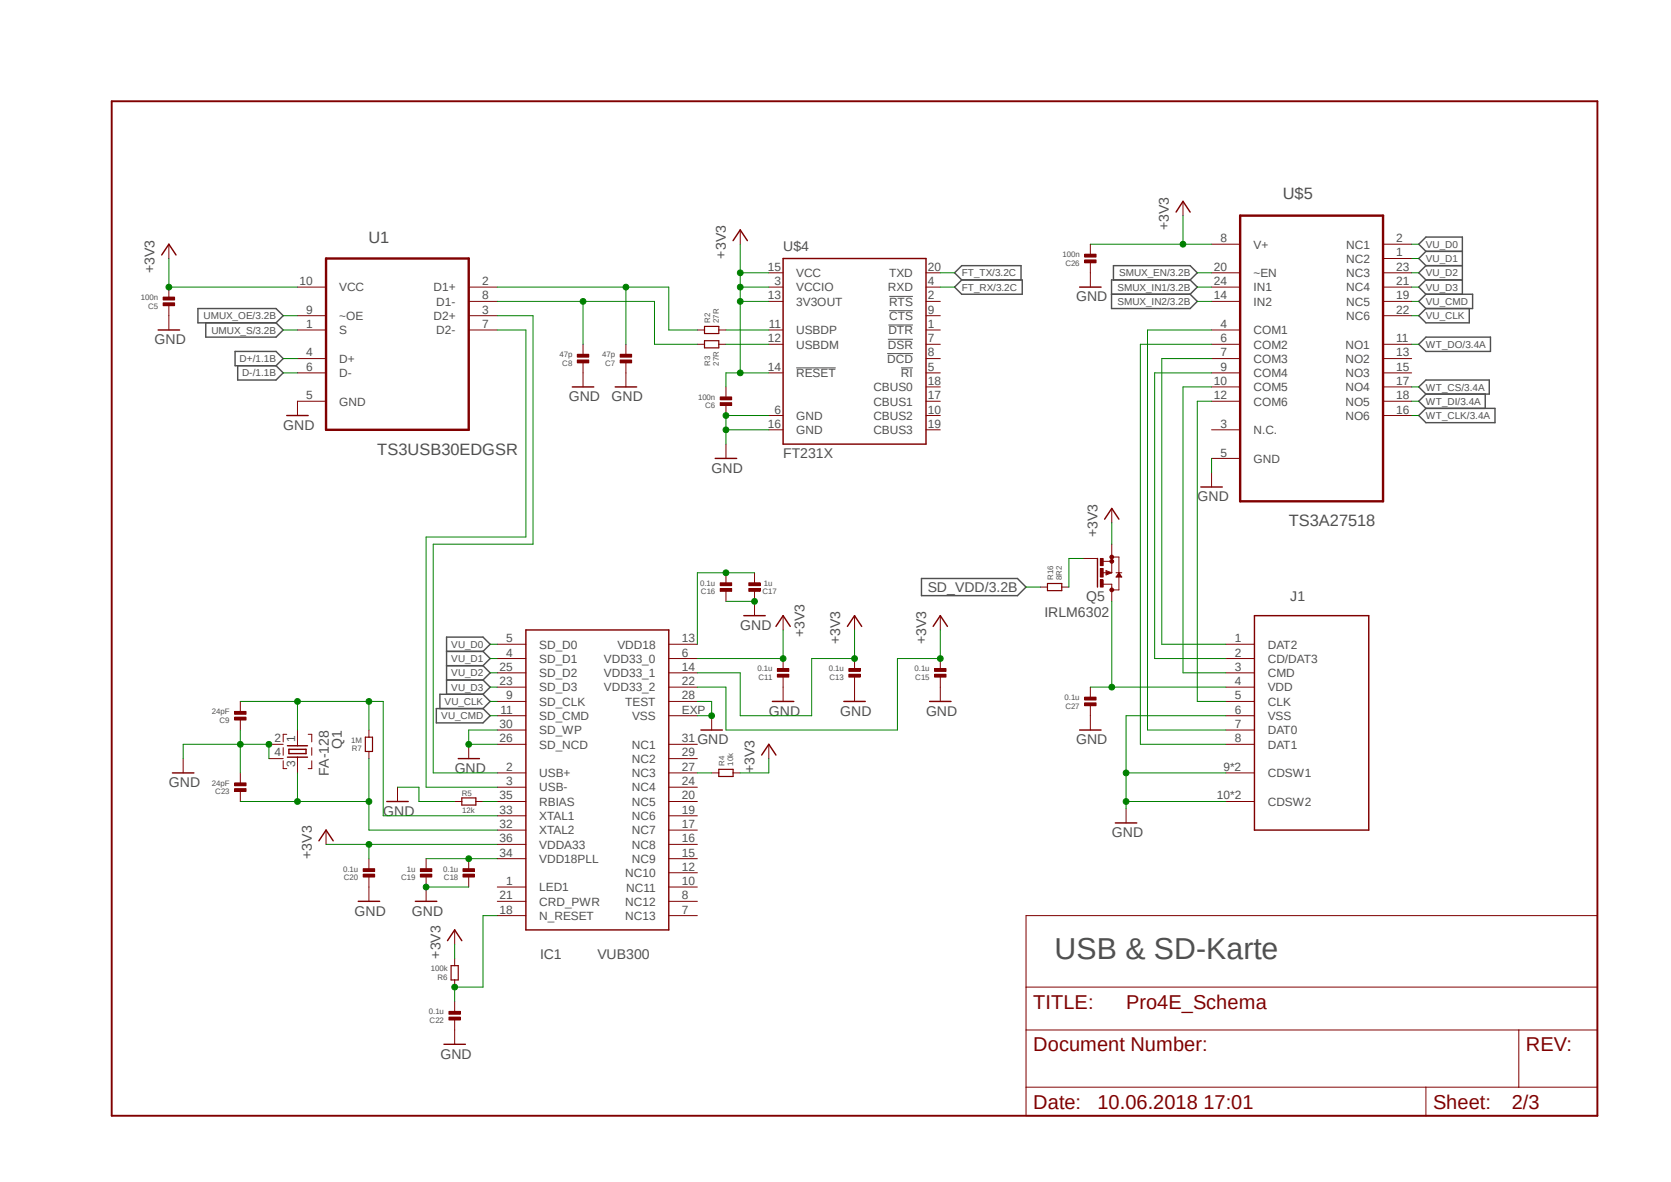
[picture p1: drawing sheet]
<svg xmlns="http://www.w3.org/2000/svg" width="297mm" height="210mm" viewBox="0 0 297 210" stroke-linecap="round" stroke-linejoin="round" font-family="sans-serif">
<path d="M19.3 17.7l265 181.1M284.3 17.7l-265 181.1" fill="none" stroke="#fff" stroke-width=".18"/>
<path d="M157.9 57.7h4.4M158 55.2h4.3M158.1 52.7h4.2M141.5 65.4h7M157.7 62.8h4.6M157.8 60.3h4.5M160.1 65.4h2.2" fill="none" stroke="#505050" stroke-width=".18"/>
<g fill="none" stroke="#505050" stroke-width=".25">
<path d="M35.2 54.8h13.9l1.2 1.3-1.2 1.3h-13.9zM36.6 57.4v2.5h12.5l1.2-1.3-1.2-1.2M170.9 49.7l-1.2-1.2 1.2-1.3h10.6v2.5M170.9 49.7h10.8v2.6h-10.8l-1.2-1.3zM197.6 52.3h13.9M197.9 49.7v-2.5h13.6l1.3 1.3-1.3 1.2M211.5 49.7h-13.9v5.1h13.9l1.3-1.2-1.3-1.3M211.5 49.7l1.3 1.3-1.3 1.3M253.4 59.9h11.5v2.5h-11.5l-1.2-1.2zM253.4 44.7l-1.2-1.3 1.2-1.3h6.5v10.2M253.4 44.7h6.5M253.4 44.7l-1.2 1.2 1.2 1.3"/>
<path d="M253.4 47.2h6.5M253.4 47.2l-1.2 1.3 1.2 1.2M253.4 49.7h6.5M253.4 49.7l-1.2 1.3 1.2 1.3M253.4 52.3h8.3v2.5h-8.3M253.4 54.8l-1.2 1.3 1.2 1.3h7.8v-2.6M253.4 52.3l-1.2 1.3 1.2 1.2M41.8 62.4h7.3l1.2 1.3-1.2 1.3h-7.3zM42.2 65v2.5h6.9l1.2-1.2-1.2-1.3M252.2 68.7l1.2-1.2h11.3v2.5h-11.3zM253.4 70l-1.2 1.3 1.2 1.3M253.4 72.6h12.3v2.5h-12.3l-1.2-1.3z"/>
<path d="M264 70v2.6M79.4 115.7h6.5M79.4 118.3h6.5M85.9 115.7l1.2-1.2-1.2-1.3h-6.5v10.2M85.9 115.7l1.2 1.3-1.2 1.3M85.9 118.3l1.2 1.2-1.2 1.3M163.8 102.8h17l1.6 1.5-1.6 1.5h-17zM77.6 125.9h8.3l1.2 1.3-1.2 1.2h-8.3zM79.4 120.8h6.5M85.9 120.8l1.2 1.3-1.2 1.3M85.9 123.4h-7.7v2.5M85.9 123.4l1.2 1.2-1.2 1.3"/>
</g>
<path d="M19.9 18h264v180.2h-264z" fill="none" stroke="#800000" stroke-width=".34"/>
<g fill="none" stroke="#800000" stroke-width=".18">
<path d="M30 43.4v2.5M30 51v1.9M30 54.2v1.9M52.9 51h5.1M52.9 56.1h5.1M52.9 58.6h5.1M83.3 51h5.1M83.3 56.1h5.1M83.3 58.6h5.1M83.3 53.6h5.1M52.9 63.7h5.1M52.9 66.3h5.1"/>
<path d="M58 71.3h-5.1v2.5M182.4 162.7h101.5v35.5h-101.5zM182.4 175.4h101.5M182.4 183h101.5M182.4 193.2h101.5M253.4 193.2v5M270 183v10.2"/>
</g>
<path d="M58 45.9h25.3v30.5h-25.3z" fill="none" stroke="#800000" stroke-width=".42"/>
<path d="M28.7 45.3l1.3-1.9 1.3 1.9M51 73.8h3.8" fill="none" stroke="#800000" stroke-width=".25"/>
<path d="M29 53.8h2v.5h-2z" fill-rule="evenodd" fill="#800000"/>
<path d="M29 53.8h2v.5h-2z" fill="none" stroke="#800000" stroke-width=".18"/>
<path d="M29 52.8h2v.5h-2z" fill-rule="evenodd" fill="#800000"/>
<g fill="none" stroke="#800000" stroke-width=".18">
<path d="M29 52.8h2v.5h-2zM30 56.1v2.5M124 58.6h1.2M127.8 58.6h1.2M131.6 40.9v2.5M136.7 48.5h2.5M136.7 53.6h2.5M136.7 51h2.5M136.7 58.6h2.5M164.6 48.5h2.5M164.6 53.6h2.5M164.6 51h2.5"/>
<path d="M164.6 56.1h2.5M164.6 58.6h2.5M124 61.2h1.2M127.8 61.2h1.2M129 68.7v2M129 71.9v1.9M129 78.9v2.5M136.7 76.4h2.5M136.7 73.8h2.5M136.7 61.2h2.5M136.7 66.3h2.5M164.6 76.4h2.5"/>
<path d="M164.6 73.8h2.5M164.6 61.2h2.5M164.6 66.3h2.5M164.6 71.3h2.5M164.6 68.7h2.5M164.6 63.7h2.5"/>
</g>
<path d="M28.1 58.6h3.8M130.3 42.8l1.3-1.9 1.2 1.9M139.2 45.9h25.4v33h-25.4zM127.1 81.4h3.8" fill="none" stroke="#800000" stroke-width=".25"/>
<path d="M125.2 58h2.6v1.3h-2.6zM125.2 60.5h2.6v1.3h-2.6z" fill="none" stroke="#800000" stroke-width=".21"/>
<path d="M128 71.5h2v.6h-2z" fill-rule="evenodd" fill="#800000"/>
<path d="M128 71.5h2v.6h-2z" fill="none" stroke="#800000" stroke-width=".18"/>
<path d="M128 70.5h2v.5h-2z" fill-rule="evenodd" fill="#800000"/>
<path d="M111.3 61.2v1.9M111.3 64.3v2M128 70.5h2v.5h-2z" fill="none" stroke="#800000" stroke-width=".18"/>
<path d="M110.2 64h2.1v.5h-2.1z" fill-rule="evenodd" fill="#800000"/>
<path d="M110.2 64h2.1v.5h-2.1z" fill="none" stroke="#800000" stroke-width=".18"/>
<path d="M110.2 62.9h2.1v.6h-2.1z" fill-rule="evenodd" fill="#800000"/>
<path d="M103.6 61.2v1.9M103.6 64.3v2M110.2 62.9h2.1v.6h-2.1z" fill="none" stroke="#800000" stroke-width=".18"/>
<path d="M102.6 64h2v.5h-2z" fill-rule="evenodd" fill="#800000"/>
<path d="M102.6 64h2v.5h-2z" fill="none" stroke="#800000" stroke-width=".18"/>
<path d="M102.6 62.9h2v.6h-2z" fill-rule="evenodd" fill="#800000"/>
<g fill="none" stroke="#800000" stroke-width=".18">
<path d="M102.6 62.9h2v.6h-2zM103.6 66.3v2.4M111.3 66.3v2.4M88.4 114.5h5.1M88.4 117h5.1M88.4 119.5h5.1M118.9 114.5h5.1M118.9 117h5.1M118.9 119.5h5.1M139.2 117v1.9M88.4 122.1h5.1M88.4 124.6h5.1"/>
<path d="M88.4 127.2h5.1M88.4 129.7h5.1M88.4 132.2h5.1M88.4 137.3h5.1M88.4 139.9h5.1M118.9 122.1h5.1M118.9 124.6h5.1M118.9 127.2h5.1M118.9 132.2h5.1M118.9 137.3h5.1M118.9 139.9h5.1M118.9 134.8h5.1"/>
<path d="M126.5 127.2v2.5M139.2 120.2v1.9M88.4 142.4h5.1M88.4 144.9h5.1M88.4 147.5h5.1M88.4 150h5.1M88.4 152.6h5.1M88.4 157.6h5.1M118.9 142.4h5.1M118.9 144.9h5.1M118.9 147.5h5.1M118.9 150h5.1"/>
<path d="M118.9 152.6h5.1M118.9 157.6h5.1M118.9 155.1h5.1M88.4 160.1h5.1M88.4 162.7h5.1M118.9 160.1h5.1M118.9 162.7h5.1"/>
</g>
<path d="M101.7 68.7h3.8M109.3 68.7h3.9M93.5 111.9h25.4v53.3h-25.4zM124.6 129.7h3.8" fill="none" stroke="#800000" stroke-width=".25"/>
<path d="M138.2 119.8h2v.5h-2z" fill-rule="evenodd" fill="#800000"/>
<path d="M138.2 119.8h2v.5h-2z" fill="none" stroke="#800000" stroke-width=".18"/>
<path d="M138.2 118.8h2v.5h-2z" fill-rule="evenodd" fill="#800000"/>
<path d="M138.2 118.8h2v.5h-2zM139.2 109.4v2.5M151.9 117v1.9M139.2 122.1v2.5M151.9 120.2v1.9" fill="none" stroke="#800000" stroke-width=".18"/>
<path d="M137.9 111.3l1.3-1.9 1.3 1.9M137.3 124.6h3.8" fill="none" stroke="#800000" stroke-width=".25"/>
<path d="M150.9 119.8h2v.5h-2z" fill-rule="evenodd" fill="#800000"/>
<path d="M150.9 119.8h2v.5h-2z" fill="none" stroke="#800000" stroke-width=".18"/>
<path d="M150.9 118.8h2v.5h-2z" fill-rule="evenodd" fill="#800000"/>
<path d="M150.9 118.8h2v.5h-2zM151.9 109.4v2.5M167.1 117v1.9M151.9 122.1v2.5M167.1 120.2v1.9" fill="none" stroke="#800000" stroke-width=".18"/>
<path d="M150.6 111.3l1.3-1.9 1.3 1.9M150 124.6h3.8" fill="none" stroke="#800000" stroke-width=".25"/>
<path d="M166.1 119.8h2v.5h-2z" fill-rule="evenodd" fill="#800000"/>
<path d="M166.1 119.8h2v.5h-2z" fill="none" stroke="#800000" stroke-width=".18"/>
<path d="M166.1 118.8h2v.5h-2z" fill-rule="evenodd" fill="#800000"/>
<path d="M129 101.8v1.9M129 104.9v1.9M166.1 118.8h2v.5h-2zM167.1 109.4v2.5M167.1 122.1v2.5" fill="none" stroke="#800000" stroke-width=".18"/>
<path d="M165.9 111.3l1.2-1.9 1.3 1.9M165.2 124.6h3.8" fill="none" stroke="#800000" stroke-width=".25"/>
<path d="M128 104.6h2v.5h-2z" fill-rule="evenodd" fill="#800000"/>
<path d="M128 104.6h2v.5h-2z" fill="none" stroke="#800000" stroke-width=".18"/>
<path d="M128 103.5h2v.6h-2z" fill-rule="evenodd" fill="#800000"/>
<path d="M128 103.5h2v.6h-2zM134.1 101.8v1.9M134.1 104.9v1.9" fill="none" stroke="#800000" stroke-width=".18"/>
<path d="M133.1 104.6h2v.5h-2z" fill-rule="evenodd" fill="#800000"/>
<path d="M133.1 104.6h2v.5h-2z" fill="none" stroke="#800000" stroke-width=".18"/>
<path d="M133.1 103.5h2v.6h-2z" fill-rule="evenodd" fill="#800000"/>
<path d="M133.1 103.5h2v.6h-2zM134.1 106.8v2.6M126.5 137.3h1.3M130.3 137.3h1.3M136.7 132.2v2.6M83.3 152.6v1.9M83.3 155.7v1.9" fill="none" stroke="#800000" stroke-width=".18"/>
<path d="M132.2 109.4h3.8M135.4 134.2l1.3-2 1.2 2" fill="none" stroke="#800000" stroke-width=".25"/>
<path d="M127.8 136.7h2.5v1.3h-2.5z" fill="none" stroke="#800000" stroke-width=".21"/>
<path d="M82.3 155.3h2v.5h-2z" fill-rule="evenodd" fill="#800000"/>
<path d="M82.3 155.3h2v.5h-2z" fill="none" stroke="#800000" stroke-width=".18"/>
<path d="M82.3 154.3h2v.6h-2z" fill-rule="evenodd" fill="#800000"/>
<path d="M75.7 152.6v1.9M75.7 155.7v1.9M82.3 154.3h2v.6h-2z" fill="none" stroke="#800000" stroke-width=".18"/>
<path d="M74.7 155.3h2.1v.5h-2.1z" fill-rule="evenodd" fill="#800000"/>
<path d="M74.7 155.3h2.1v.5h-2.1z" fill="none" stroke="#800000" stroke-width=".18"/>
<path d="M74.7 154.3h2.1v.6h-2.1z" fill-rule="evenodd" fill="#800000"/>
<path d="M65.6 152.6v1.9M65.6 155.7v1.9M74.7 154.3h2.1v.6h-2.1zM75.7 157.6v2.5" fill="none" stroke="#800000" stroke-width=".18"/>
<path d="M73.8 160.1h3.8" fill="none" stroke="#800000" stroke-width=".25"/>
<path d="M64.6 155.3h2v.5h-2z" fill-rule="evenodd" fill="#800000"/>
<path d="M64.6 155.3h2v.5h-2z" fill="none" stroke="#800000" stroke-width=".18"/>
<path d="M64.6 154.3h2v.6h-2z" fill-rule="evenodd" fill="#800000"/>
<path d="M70.7 139.9v2.5M58 147.5v2.5M64.6 154.3h2v.6h-2zM65.6 157.6v2.5M80.8 142.4h1.3M84.6 142.4h1.3M80.8 170.3v1.3M80.8 174.1v1.3M80.8 177.9v1.9M80.8 181.1v1.9" fill="none" stroke="#800000" stroke-width=".18"/>
<path d="M56.7 149.4l1.3-1.9 1.2 1.9M68.7 142.4h3.9M63.7 160.1h3.8" fill="none" stroke="#800000" stroke-width=".25"/>
<path d="M82.1 141.8h2.5v1.2h-2.5zM80.2 171.6h1.2v2.5h-1.2z" fill="none" stroke="#800000" stroke-width=".21"/>
<path d="M79.8 180.7h2v.5h-2z" fill-rule="evenodd" fill="#800000"/>
<path d="M79.8 180.7h2v.5h-2z" fill="none" stroke="#800000" stroke-width=".18"/>
<path d="M79.8 179.7h2v.5h-2z" fill-rule="evenodd" fill="#800000"/>
<g fill="none" stroke="#800000" stroke-width=".18">
<path d="M42.7 124.6v1.9M42.7 127.8v1.9M47.8 134.8h2.5M47.8 132.2h2.5M50.3 135.2v1.4h.7M50.3 132.8v1.4M51 130.5h-.7v1.3M52.9 129.7v2.8M52.9 134.5v2.8M54.8 130.5h.6v1.3M55.4 132.8v1.4M55.4 135.2v1.4h-.6"/>
<path d="M79.8 179.7h2v.5h-2zM80.8 165.2v2.6M80.8 183v2.5"/>
</g>
<path d="M51.1 134.5h3.6M51.1 132.5h3.6M51.4 133.1h3v.8h-3zM79.5 167.1l1.3-1.9 1.3 1.9M78.9 185.5h3.8" fill="none" stroke="#800000" stroke-width=".25"/>
<path d="M41.7 127.4h2v.5h-2z" fill-rule="evenodd" fill="#800000"/>
<path d="M41.7 127.4h2v.5h-2z" fill="none" stroke="#800000" stroke-width=".18"/>
<path d="M41.7 126.4h2v.5h-2z" fill-rule="evenodd" fill="#800000"/>
<path d="M41.7 126.4h2v.5h-2zM42.7 137.3v1.9M42.7 140.5v1.9" fill="none" stroke="#800000" stroke-width=".18"/>
<path d="M41.7 140.1h2v.5h-2z" fill-rule="evenodd" fill="#800000"/>
<path d="M41.7 140.1h2v.5h-2z" fill="none" stroke="#800000" stroke-width=".18"/>
<path d="M41.7 139.1h2v.5h-2z" fill-rule="evenodd" fill="#800000"/>
<g fill="none" stroke="#800000" stroke-width=".18">
<path d="M210.3 35.8v2.5M193.8 43.4v1.9M193.8 46.6v1.9M215.3 43.4h5.1M215.3 48.5h5.1M215.3 51h5.1M215.3 53.6h5.1M215.3 58.6h5.1M245.8 43.4h5.1M245.8 48.5h5.1M245.8 51h5.1M245.8 53.6h5.1"/>
<path d="M245.8 45.9h5.1M245.8 56.1h5.1M215.3 61.2h5.1M215.3 63.7h5.1M215.3 66.3h5.1M215.3 68.7h5.1M215.3 71.3h5.1M215.3 76.4h5.1M245.8 61.2h5.1M245.8 63.7h5.1M245.8 66.3h5.1M245.8 68.7h5.1"/>
<path d="M245.8 71.3h5.1M245.8 73.8h5.1M215.3 81.4h5.1M32.6 134.8v2.5M41.7 139.1h2v.5h-2zM65.6 129.7v1.3M65.6 133.5v1.3"/>
</g>
<path d="M64.9 131h1.3v2.5h-1.3z" fill="none" stroke="#800000" stroke-width=".21"/>
<path d="M209 37.7l1.3-1.9 1.2 1.9M30.6 137.3h3.9" fill="none" stroke="#800000" stroke-width=".25"/>
<path d="M220.4 38.3h25.4v50.8h-25.4z" fill="none" stroke="#800000" stroke-width=".42"/>
<path d="M192.8 46.2h2v.5h-2z" fill-rule="evenodd" fill="#800000"/>
<path d="M192.8 46.2h2v.5h-2z" fill="none" stroke="#800000" stroke-width=".18"/>
<path d="M192.8 45.2h2v.5h-2z" fill-rule="evenodd" fill="#800000"/>
<g fill="none" stroke="#800000" stroke-width=".18">
<path d="M192.8 45.2h2v.5h-2zM193.8 48.5v2.5M197.6 90.3v2.6M215.3 84v2.5M217.9 114.5h5.1M217.9 117h5.1M217.9 119.5h5.1M193.8 122.1v1.9M193.8 125.3v1.9M217.9 122.1h5.1M217.9 124.6h5.1M217.9 127.2h5.1"/>
<path d="M217.9 129.7h5.1M217.9 132.2h5.1M217.9 137.3h5.1M200.2 143.7v2.5M217.9 142.4h5.1"/>
</g>
<path d="M191.9 51h3.8M196.3 92.2l1.3-1.9 1.3 1.9M213.4 86.5h3.9M223 109.4h20.3v38.1h-20.3zM198.2 146.2h3.9" fill="none" stroke="#800000" stroke-width=".25"/>
<path d="M192.8 124.9h2v.5h-2z" fill-rule="evenodd" fill="#800000"/>
<path d="M192.8 124.9h2v.5h-2z" fill="none" stroke="#800000" stroke-width=".18"/>
<path d="M192.8 123.9h2v.5h-2z" fill-rule="evenodd" fill="#800000"/>
<path d="M196.1 99.7h1.5M184.9 104.3h1.3M188.7 104.3h1.3M196.1 103.8h1.5v.5M196.1 101.8h1.5M196.6 101.4l1 .4-1 .4zM197.6 101.8v-2.8h1.3v5.8h-1.3M198.4 101.8h1M198.9 101.8l.5 .7h-1zM83.3 132.2v2.6M192.8 123.9h2v.5h-2zM193.8 127.2v2.5" fill="none" stroke="#800000" stroke-width=".18"/>
<path d="M195.1 99.2v5.1M197.1 101.8l-.4-.2v.3l.5-.1M198.9 102l.2 .4h-.5zM81.4 134.8h3.8M191.9 129.7h3.8" fill="none" stroke="#800000" stroke-width=".25"/>
<path d="M186.2 103.7h2.5v1.2h-2.5z" fill="none" stroke="#800000" stroke-width=".21"/>
<circle cx="197.6" cy="99" r=".33" fill="#800000"/>
<circle cx="197.6" cy="99" r=".33" fill="none" stroke="#800000" stroke-width=".18"/>
<circle cx="197.6" cy="99.7" r=".33" fill="#800000"/>
<circle cx="197.6" cy="99.7" r=".33" fill="none" stroke="#800000" stroke-width=".18"/>
<circle cx="197.6" cy="104.8" r=".33" fill="#800000"/>
<circle cx="197.6" cy="104.8" r=".33" fill="none" stroke="#800000" stroke-width=".18"/>
<path d="M195.6 103h.5v1.3h-.5z" fill-rule="evenodd" fill="#800000"/>
<path d="M195.6 103h.5v1.3h-.5z" fill="none" stroke="#800000" stroke-width=".18"/>
<path d="M195.6 99.2h.5v1.3h-.5z" fill-rule="evenodd" fill="#800000"/>
<path d="M195.6 99.2h.5v1.3h-.5z" fill="none" stroke="#800000" stroke-width=".18"/>
<path d="M195.6 101h.5v1.5h-.5z" fill-rule="evenodd" fill="#800000"/>
<path d="M192.5 99.2h2.6M197.6 96.7v2.5M195.6 101h.5v1.5h-.5zM197.6 104.3v2.5" fill="none" stroke="#800000" stroke-width=".18"/>
<path d="M129 76.4h7.7M136.7 73.8h-7.7v5.1" fill="none" stroke="#008000" stroke-width=".18"/>
<circle cx="129" cy="76.4" r=".51" fill="#008000"/>
<circle cx="129" cy="76.4" r=".51" fill="none" stroke="#008000" stroke-width=".18"/>
<circle cx="129" cy="73.8" r=".51" fill="#008000"/>
<g fill="none" stroke="#008000" stroke-width=".18">
<path d="M124 124.6h2.5v2.6h-2.5"/>
<circle cx="129" cy="73.8" r=".51"/>
</g>
<circle cx="126.5" cy="127.2" r=".51" fill="#008000"/>
<g fill="none" stroke="#008000" stroke-width=".18">
<path d="M129 106.8h5.1"/>
<circle cx="126.5" cy="127.2" r=".51"/>
</g>
<circle cx="134.1" cy="106.8" r=".51" fill="#008000"/>
<g fill="none" stroke="#008000" stroke-width=".18">
<path d="M75.7 157.6h7.6"/>
<circle cx="134.1" cy="106.8" r=".51"/>
</g>
<circle cx="75.7" cy="157.6" r=".51" fill="#008000"/>
<g fill="none" stroke="#008000" stroke-width=".18">
<path d="M42.7 129.7v7.6M42.7 132.2h-10.1v2.6"/>
<circle cx="75.7" cy="157.6" r=".51"/>
</g>
<circle cx="42.7" cy="132.2" r=".51" fill="#008000"/>
<g fill="none" stroke="#008000" stroke-width=".18">
<path d="M42.7 132.2h5.1v2.6"/>
<circle cx="42.7" cy="132.2" r=".51"/>
</g>
<circle cx="47.8" cy="132.2" r=".51" fill="#008000"/>
<g fill="none" stroke="#008000" stroke-width=".18">
<path d="M215.3 81.4v2.6M70.7 139.9h3.8v2.5h6.3M200.2 137.3h17.7M217.9 127.2h-17.7v16.5"/>
<circle cx="47.8" cy="132.2" r=".51"/>
</g>
<circle cx="200.1" cy="137.3" r=".51" fill="#008000"/>
<g fill="none" stroke="#008000" stroke-width=".18">
<path d="M200.2 142.4h17.7"/>
<circle cx="200.1" cy="137.3" r=".51"/>
</g>
<circle cx="200.1" cy="142.4" r=".51" fill="#008000"/>
<g fill="none" stroke="#008000" stroke-width=".18">
<path d="M88.4 129.7h-5.1v2.5h5.1"/>
<circle cx="200.1" cy="142.4" r=".51"/>
</g>
<circle cx="83.3" cy="132.2" r=".51" fill="#008000"/>
<g fill="none" stroke="#008000" stroke-width=".18">
<path d="M30 45.9v5.1h22.9"/>
<circle cx="83.3" cy="132.2" r=".51"/>
</g>
<circle cx="30" cy="51" r=".51" fill="#008000"/>
<g fill="none" stroke="#008000" stroke-width=".18">
<path d="M131.6 48.5h5.1M131.6 43.4v7.6h5.1"/>
<circle cx="30" cy="51" r=".51"/>
</g>
<circle cx="131.6" cy="48.5" r=".51" fill="#008000"/>
<g fill="none" stroke="#008000" stroke-width=".18">
<path d="M131.6 51v2.6h5.1"/>
<circle cx="131.6" cy="48.5" r=".51"/>
</g>
<circle cx="131.6" cy="51" r=".51" fill="#008000"/>
<g fill="none" stroke="#008000" stroke-width=".18">
<path d="M131.6 53.6v12.7h5.1"/>
<circle cx="131.6" cy="51" r=".51"/>
</g>
<circle cx="131.6" cy="53.6" r=".51" fill="#008000"/>
<g fill="none" stroke="#008000" stroke-width=".18">
<path d="M131.6 66.3h-2.6v2.4"/>
<circle cx="131.6" cy="53.6" r=".51"/>
</g>
<circle cx="131.6" cy="66.3" r=".51" fill="#008000"/>
<g fill="none" stroke="#008000" stroke-width=".18">
<path d="M139.2 111.9v5.1h-15.2"/>
<circle cx="131.6" cy="66.3" r=".51"/>
</g>
<circle cx="139.2" cy="117" r=".51" fill="#008000"/>
<g fill="none" stroke="#008000" stroke-width=".18">
<path d="M124 119.5h7.6v7.7M151.9 111.9v5.1h-7.6"/>
<circle cx="139.2" cy="117" r=".51"/>
</g>
<circle cx="151.9" cy="117" r=".51" fill="#008000"/>
<g fill="none" stroke="#008000" stroke-width=".18">
<path d="M144.3 117v10.2h-12.7M167.1 111.9v5.1h-7.6M124 122.1h5v7.6"/>
<circle cx="151.9" cy="117" r=".51"/>
</g>
<circle cx="167.1" cy="117" r=".51" fill="#008000"/>
<g fill="none" stroke="#008000" stroke-width=".18">
<path d="M159.5 117v12.7h-30.5M136.7 134.8v2.5h-5.1M58 150h30.4M65.6 150v2.6"/>
<circle cx="167.1" cy="117" r=".51"/>
</g>
<circle cx="65.6" cy="150" r=".51" fill="#008000"/>
<g fill="none" stroke="#008000" stroke-width=".18">
<path d="M210.3 38.3v5.1M193.8 43.4h21.5M80.8 167.8v2.5"/>
<circle cx="65.6" cy="150" r=".51"/>
</g>
<circle cx="210.3" cy="43.4" r=".51" fill="#008000"/>
<g fill="none" stroke="#008000" stroke-width=".18">
<path d="M88.4 51h30.5v7.6h5.1M111.3 51v10.2M129 58.6h7.7M50.3 63.7h2.6M50.3 66.3h2.6M129 61.2h7.7M197.6 92.9v3.8"/>
<circle cx="210.3" cy="43.4" r=".51"/>
</g>
<circle cx="111.2" cy="51" r=".51" fill="#008000"/>
<g fill="none" stroke="#008000" stroke-width=".18">
<path d="M88.4 53.6h27.9v7.6h7.7M103.6 53.6v7.6"/>
<circle cx="111.2" cy="51" r=".51"/>
</g>
<circle cx="103.6" cy="53.6" r=".51" fill="#008000"/>
<g fill="none" stroke="#008000" stroke-width=".18">
<path d="M134.1 101.8h-10.1v12.7"/>
<circle cx="103.6" cy="53.6" r=".51"/>
</g>
<circle cx="129" cy="101.8" r=".51" fill="#008000"/>
<g fill="none" stroke="#008000" stroke-width=".18">
<path d="M124 137.3h2.5M75.7 152.6h12.7"/>
<circle cx="129" cy="101.8" r=".51"/>
</g>
<circle cx="83.3" cy="152.6" r=".51" fill="#008000"/>
<g fill="none" stroke="#008000" stroke-width=".18">
<path d="M85.9 142.4h2.5M88.4 162.7h-2.5v12.7h-5.1v2.5"/>
<circle cx="83.3" cy="152.6" r=".51"/>
</g>
<circle cx="80.8" cy="175.4" r=".51" fill="#008000"/>
<g fill="none" stroke="#008000" stroke-width=".18">
<path d="M52.9 137.3v5.1M65.6 134.8v7.6h-22.9"/>
<circle cx="80.8" cy="175.4" r=".51"/>
</g>
<circle cx="52.9" cy="142.4" r=".51" fill="#008000"/>
<g fill="none" stroke="#008000" stroke-width=".18">
<path d="M65.6 142.4v5.1h22.8"/>
<circle cx="52.9" cy="142.4" r=".51"/>
</g>
<circle cx="65.6" cy="142.4" r=".51" fill="#008000"/>
<g fill="none" stroke="#008000" stroke-width=".18">
<path d="M42.7 124.6h22.9v5.1M52.9 124.6v5.1"/>
<circle cx="65.6" cy="142.4" r=".51"/>
</g>
<circle cx="52.9" cy="124.6" r=".51" fill="#008000"/>
<g fill="none" stroke="#008000" stroke-width=".18">
<path d="M65.6 124.6h2.5v20.3h20.3"/>
<circle cx="52.9" cy="124.6" r=".51"/>
</g>
<circle cx="65.6" cy="124.6" r=".51" fill="#008000"/>
<g fill="none" stroke="#008000" stroke-width=".18">
<path d="M50.3 56.1h2.6M50.3 58.6h2.6M88.4 56.1h6.3v40.6h-17.7v40.6h11.4M88.4 58.6h5.1v36.8h-17.8v44.5h12.7M167.1 48.5h2.6M167.1 51h2.6M212.8 48.5h2.5M212.8 51h2.5M212.8 53.6h2.5M215.3 58.6h-11.3v71.1h13.9M250.9 56.1h1.3M250.9 43.4h1.3"/>
<path d="M250.9 45.9h1.3M250.9 48.5h1.3M250.9 51h1.3M250.9 53.6h1.3M215.3 63.7h-8.8v50.8h11.4M215.3 66.3h-10.1v50.7h12.7M215.3 68.7h-5v50.8h7.6M215.3 71.3h-2.5v53.3h5.1M215.3 61.2h-12.6v71h15.2M250.9 68.7h1.3M250.9 71.3h1.3M250.9 61.2h1.3"/>
<path d="M250.9 73.8h1.3M192.5 99.2h-2.5v5.1M87.1 114.5h1.3M87.1 117h1.3M87.1 119.5h1.3M197.6 106.8v15.3M87.1 124.6h1.3M87.1 122.1h1.3M87.1 127.2h1.3M193.8 122.1h24.1"/>
<circle cx="65.6" cy="124.6" r=".51"/>
</g>
<circle cx="197.6" cy="122.1" r=".51" fill="#008000"/>
<g fill="none" stroke="#008000" stroke-width=".18">
<path d="M182.4 104.3h2.5"/>
<circle cx="197.6" cy="122.1" r=".51"/>
</g>
<text font-size="5.4" fill="#505050" x="187.5" y="170.3">USB &amp; SD-Karte</text>
<g font-size="3.6" fill="#800000">
<text x="183.6" y="179.2">TITLE:</text>
<text x="200.2" y="179.2">Pro4E_Schema</text>
<text x="183.6" y="186.8">Document Number:</text>
<text x="271.2" y="186.8">REV:</text>
<text x="183.6" y="197">Date:</text>
<text x="195.1" y="197">10.06.2018 17:01</text>
<text x="254.7" y="197">Sheet:</text>
<text x="268.7" y="197">2/3</text>
</g>
<g font-size="2.9" fill="#505050">
<text x="228" y="35.3">U$5</text>
<text x="65.5" y="43.3">U1</text>
<text x="67.1" y="80.8">TS3USB30EDGSR</text>
<text x="229.1" y="93.5">TS3A27518</text>
</g>
<g font-size="2.5" fill="#505050">
<text x="207.8" y="40.9" transform="rotate(-90 207.8 40.9)">+3V3</text>
<text x="129" y="45.9" transform="rotate(-90 129 45.9)">+3V3</text>
<text x="139.2" y="44.7">U$4</text>
<text x="27.5" y="48.5" transform="rotate(-90 27.5 48.5)">+3V3</text>
<text x="191.3" y="53.6">GND</text>
<text x="27.5" y="61.2">GND</text>
<text x="101.1" y="71.3">GND</text>
<text x="108.7" y="71.3">GND</text>
<text x="50.3" y="76.4">GND</text>
<text x="126.5" y="84">GND</text>
<text x="139.2" y="81.5">FT231X</text>
<text x="212.9" y="89.1">GND</text>
<text x="195.1" y="95.4" transform="rotate(-90 195.1 95.4)">+3V3</text>
<text x="164.9" y="105.2">SD_VDD/3.2B</text>
<text x="193" y="106.9">Q5</text>
<text x="229.3" y="106.9">J1</text>
<text x="131.6" y="111.9">GND</text>
<text x="143" y="113.2" transform="rotate(-90 143 113.2)">+3V3</text>
<text x="185.7" y="109.6">IRLM6302</text>
<text x="149.4" y="114.5" transform="rotate(-90 149.4 114.5)">+3V3</text>
<text x="164.6" y="114.5" transform="rotate(-90 164.6 114.5)">+3V3</text>
<text x="136.7" y="127.2">GND</text>
<text x="149.4" y="127.2">GND</text>
<text x="164.6" y="127.2">GND</text>
<text x="58.5" y="137.8" transform="rotate(-90 58.5 137.8)">FA-128</text>
<text x="60.7" y="133.1" transform="rotate(-90 60.7 133.1)">Q1</text>
<text x="80.8" y="137.3">GND</text>
<text x="124" y="132.3">GND</text>
<text x="134.1" y="137.3" transform="rotate(-90 134.1 137.3)">+3V3</text>
<text x="191.3" y="132.3">GND</text>
<text x="30" y="139.9">GND</text>
<text x="68.1" y="145">GND</text>
<text x="197.6" y="148.8">GND</text>
<text x="55.4" y="152.6" transform="rotate(-90 55.4 152.6)">+3V3</text>
<text x="63" y="162.7">GND</text>
<text x="73.2" y="162.7">GND</text>
<text x="78.3" y="170.3" transform="rotate(-90 78.3 170.3)">+3V3</text>
<text x="96" y="170.3">IC1</text>
<text x="106.2" y="170.3">VUB300</text>
<text x="78.3" y="188.1">GND</text>
</g>
<g font-size="2.1" fill="#505050">
<text x="216.9" y="43">8</text>
<text x="222.8" y="44.2">V+</text>
<text x="239.3" y="44.2">NC1</text>
<text x="239.3" y="46.7">NC2</text>
<text x="248.2" y="43">2</text>
<text x="248.2" y="45.6">1</text>
<text x="53.3" y="50.6">10</text>
<text x="60.3" y="51.8">VCC</text>
<text x="77" y="51.8">D1+</text>
<text x="85.7" y="50.6">2</text>
<text x="85.7" y="53.2">8</text>
<text x="136.5" y="53.2">13</text>
<text x="136.5" y="48.1">15</text>
<text x="137.7" y="50.6">3</text>
<text x="141.5" y="51.8">VCCIO</text>
<text x="141.5" y="49.2">VCC</text>
<text x="157.8" y="51.8">RXD</text>
<text x="158" y="49.2">TXD</text>
<text x="164.9" y="48.1">20</text>
<text x="164.9" y="53.2">2</text>
<text x="164.9" y="50.6">4</text>
<text x="215.7" y="48.1">20</text>
<text x="215.7" y="50.6">24</text>
<text x="215.7" y="53.2">14</text>
<text x="222.8" y="49.2">~EN</text>
<text x="222.8" y="51.8">IN1</text>
<text x="239.3" y="49.2">NC3</text>
<text x="239.3" y="51.8">NC4</text>
<text x="248.2" y="48.1">23</text>
<text x="248.2" y="50.6">21</text>
<text x="248.2" y="53.2">19</text>
<text x="54.4" y="55.7">9</text>
<text x="54.4" y="58.3">1</text>
<text x="60.3" y="56.9">~OE</text>
<text x="60.3" y="59.4">S</text>
<text x="77" y="56.9">D2+</text>
<text x="77.6" y="54.3">D1-</text>
<text x="77.6" y="59.4">D2-</text>
<text x="85.7" y="55.7">3</text>
<text x="85.7" y="58.3">7</text>
<text x="136.7" y="58.3">11</text>
<text x="141.5" y="59.4">USBDP</text>
<text x="141.5" y="54.3">3V3OUT</text>
<text x="157.9" y="59.4">DTR</text>
<text x="158" y="56.9">CTS</text>
<text x="158.1" y="54.3">RTS</text>
<text x="164.9" y="55.7">9</text>
<text x="164.9" y="58.3">1</text>
<text x="216.9" y="58.3">4</text>
<text x="222.8" y="54.3">IN2</text>
<text x="222.8" y="59.4">COM1</text>
<text x="239.3" y="54.3">NC5</text>
<text x="239.3" y="56.9">NC6</text>
<text x="248.2" y="55.7">22</text>
<text x="54.4" y="63.3">4</text>
<text x="54.4" y="65.9">6</text>
<text x="60.3" y="64.5">D+</text>
<text x="136.5" y="60.8">12</text>
<text x="136.5" y="65.9">14</text>
<text x="141.5" y="61.9">USBDM</text>
<text x="157.7" y="64.5">DCD</text>
<text x="157.8" y="61.9">DSR</text>
<text x="164.9" y="60.8">7</text>
<text x="164.9" y="63.3">8</text>
<text x="164.9" y="65.9">5</text>
<text x="216.9" y="60.8">6</text>
<text x="216.9" y="63.3">7</text>
<text x="216.9" y="65.9">9</text>
<text x="222.8" y="61.9">COM2</text>
<text x="222.8" y="64.5">COM3</text>
<text x="239.1" y="61.9">NO1</text>
<text x="239.1" y="64.5">NO2</text>
<text x="248.2" y="60.8">11</text>
<text x="248.2" y="63.3">13</text>
<text x="248.2" y="65.9">15</text>
<text x="54.4" y="71">5</text>
<text x="60.3" y="67">D-</text>
<text x="141.5" y="67">RESET</text>
<text x="155.2" y="69.6">CBUS0</text>
<text x="160.1" y="67">RI</text>
<text x="164.9" y="71">17</text>
<text x="164.9" y="68.4">18</text>
<text x="215.7" y="68.4">10</text>
<text x="215.7" y="71">12</text>
<text x="222.8" y="67">COM4</text>
<text x="222.8" y="69.6">COM5</text>
<text x="239.1" y="67">NO3</text>
<text x="239.1" y="69.6">NO4</text>
<text x="248.2" y="68.4">17</text>
<text x="248.2" y="71">18</text>
<text x="60.3" y="72.1">GND</text>
<text x="136.5" y="76">16</text>
<text x="137.7" y="73.5">6</text>
<text x="141.5" y="77.1">GND</text>
<text x="141.5" y="74.6">GND</text>
<text x="155.2" y="74.6">CBUS2</text>
<text x="155.2" y="72.1">CBUS1</text>
<text x="155.2" y="77.1">CBUS3</text>
<text x="164.9" y="73.5">10</text>
<text x="164.9" y="76">19</text>
<text x="216.9" y="76">3</text>
<text x="222.8" y="72.1">COM6</text>
<text x="222.8" y="77.1">N.C.</text>
<text x="239.1" y="72.1">NO5</text>
<text x="239.1" y="74.6">NO6</text>
<text x="248.2" y="73.5">16</text>
<text x="216.9" y="81.1">5</text>
<text x="222.8" y="82.2">GND</text>
<text x="88.8" y="119.2">25</text>
<text x="90" y="114.1">5</text>
<text x="90" y="116.7">4</text>
<text x="95.8" y="115.2">SD_D0</text>
<text x="95.8" y="117.8">SD_D1</text>
<text x="107.4" y="117.8">VDD33_0</text>
<text x="109.7" y="115.2">VDD18</text>
<text x="121.2" y="114.1">13</text>
<text x="121.2" y="116.7">6</text>
<text x="121.2" y="119.2">14</text>
<text x="219.5" y="114.1">1</text>
<text x="219.5" y="116.7">2</text>
<text x="219.5" y="119.2">3</text>
<text x="225.3" y="115.2">DAT2</text>
<text x="225.3" y="117.8">CD/DAT3</text>
<text x="88.8" y="121.8">23</text>
<text x="90" y="124.2">9</text>
<text x="95.8" y="120.3">SD_D2</text>
<text x="95.8" y="122.9">SD_D3</text>
<text x="95.8" y="125.4">SD_CLK</text>
<text x="107.4" y="120.3">VDD33_1</text>
<text x="107.4" y="122.9">VDD33_2</text>
<text x="111.1" y="125.4">TEST</text>
<text x="121.2" y="121.8">22</text>
<text x="121.2" y="124.2">28</text>
<text x="219.5" y="121.8">4</text>
<text x="219.5" y="124.2">5</text>
<text x="225.3" y="120.3">CMD</text>
<text x="225.3" y="122.9">VDD</text>
<text x="225.3" y="125.4">CLK</text>
<text x="48.8" y="131.9">2</text>
<text x="52.5" y="131.9" transform="rotate(-90 52.5 131.9)">1</text>
<text x="88.8" y="129.3">30</text>
<text x="88.8" y="131.9">26</text>
<text x="88.9" y="126.8">11</text>
<text x="95.8" y="127.9">SD_CMD</text>
<text x="95.8" y="130.5">SD_WP</text>
<text x="112.4" y="127.9">VSS</text>
<text x="121.2" y="126.8">EXP</text>
<text x="121.2" y="131.9">31</text>
<text x="219.5" y="126.8">6</text>
<text x="219.5" y="129.3">7</text>
<text x="219.5" y="131.9">8</text>
<text x="225.3" y="127.9">VSS</text>
<text x="225.3" y="130.5">DAT0</text>
<text x="48.8" y="134.4">4</text>
<text x="52.5" y="136.3" transform="rotate(-90 52.5 136.3)">3</text>
<text x="90" y="136.9">2</text>
<text x="95.8" y="133">SD_NCD</text>
<text x="112.3" y="135.6">NC2</text>
<text x="112.3" y="133">NC1</text>
<text x="121.2" y="136.9">27</text>
<text x="121.2" y="134.4">29</text>
<text x="217.5" y="136.9">9*2</text>
<text x="225.3" y="133">DAT1</text>
<text x="88.8" y="142">35</text>
<text x="90" y="139.5">3</text>
<text x="95.8" y="138.1">USB+</text>
<text x="95.8" y="140.6">USB-</text>
<text x="95.8" y="143.2">RBIAS</text>
<text x="112.3" y="143.2">NC5</text>
<text x="112.3" y="140.6">NC4</text>
<text x="112.3" y="138.1">NC3</text>
<text x="121.2" y="142">20</text>
<text x="121.2" y="139.5">24</text>
<text x="216.3" y="142">10*2</text>
<text x="225.3" y="138.1">CDSW1</text>
<text x="225.3" y="143.2">CDSW2</text>
<text x="88.8" y="144.6">33</text>
<text x="88.8" y="147.1">32</text>
<text x="88.8" y="149.6">36</text>
<text x="95.8" y="145.7">XTAL1</text>
<text x="95.8" y="148.3">XTAL2</text>
<text x="112.3" y="148.3">NC7</text>
<text x="112.3" y="145.7">NC6</text>
<text x="121.2" y="149.6">16</text>
<text x="121.2" y="147.1">17</text>
<text x="121.2" y="144.6">19</text>
<text x="88.8" y="152.2">34</text>
<text x="95.8" y="150.8">VDDA33</text>
<text x="95.8" y="153.3">VDD18PLL</text>
<text x="111.1" y="155.9">NC10</text>
<text x="112.3" y="153.3">NC9</text>
<text x="112.3" y="150.8">NC8</text>
<text x="121.2" y="154.7">12</text>
<text x="121.2" y="152.2">15</text>
<text x="88.8" y="159.8">21</text>
<text x="90" y="157.3">1</text>
<text x="95.8" y="158.4">LED1</text>
<text x="95.8" y="160.9">CRD_PWR</text>
<text x="111.1" y="160.9">NC12</text>
<text x="111.3" y="158.4">NC11</text>
<text x="121.2" y="159.8">8</text>
<text x="121.2" y="157.3">10</text>
<text x="88.8" y="162.3">18</text>
<text x="95.8" y="163.4">N_RESET</text>
<text x="111.1" y="163.4">NC13</text>
<text x="121.2" y="162.3">7</text>
</g>
<g font-size="1.8" fill="#505050">
<text x="253.4" y="44">VU_D0</text>
<text x="253.4" y="46.6">VU_D1</text>
<text x="170.9" y="49.1">FT_TX/3.2C</text>
<text x="170.9" y="51.6">FT_RX/3.2C</text>
<text x="198.6" y="51.6">SMUX_IN1/3.2B</text>
<text x="198.9" y="49.1">SMUX_EN/3.2B</text>
<text x="253.4" y="49.1">VU_D2</text>
<text x="253.4" y="51.6">VU_D3</text>
<text x="36.2" y="56.7">UMUX_OE/3.2B</text>
<text x="37.6" y="59.3">UMUX_S/3.2B</text>
<text x="198.6" y="54.2">SMUX_IN2/3.2B</text>
<text x="253.4" y="56.7">VU_CLK</text>
<text x="253.4" y="54.2">VU_CMD</text>
<text x="42.6" y="64.3">D+/1.1B</text>
<text x="253.4" y="61.8">WT_DO/3.4A</text>
<text x="43.1" y="66.9">D-/1.1B</text>
<text x="253.4" y="69.4">WT_CS/3.4A</text>
<text x="253.4" y="71.9">WT_DI/3.4A</text>
<text x="253.4" y="74.5">WT_CLK/3.4A</text>
<text x="80.2" y="115.1">VU_D0</text>
<text x="80.2" y="117.6">VU_D1</text>
<text x="79" y="125.3">VU_CLK</text>
<text x="80.2" y="120.2">VU_D2</text>
<text x="80.2" y="122.7">VU_D3</text>
<text x="78.4" y="127.8">VU_CMD</text>
</g>
<g font-size="1.4" fill="#505050">
<text x="188.8" y="45.7">100n</text>
<text x="189.4" y="47.2">C26</text>
<text x="25.1" y="53.3">100n</text>
<text x="26.3" y="54.8">C5</text>
<text x="126.2" y="57.4" transform="rotate(-90 126.2 57.4)">R2</text>
<text x="127.8" y="57.4" transform="rotate(-90 127.8 57.4)">27R</text>
<text x="99.4" y="63.5">47p</text>
<text x="99.9" y="65">C8</text>
<text x="107.1" y="63.5">47p</text>
<text x="107.6" y="65">C7</text>
<text x="126.2" y="65" transform="rotate(-90 126.2 65)">R3</text>
<text x="127.8" y="65" transform="rotate(-90 127.8 65)">27R</text>
<text x="124.1" y="71.1">100n</text>
<text x="125.3" y="72.6">C6</text>
<text x="124.5" y="104.1">0.1u</text>
<text x="124.6" y="105.6">C16</text>
<text x="135.5" y="105.6">C17</text>
<text x="135.8" y="104.1">1u</text>
<text x="187.2" y="103" transform="rotate(-90 187.2 103)">R16</text>
<text x="188.7" y="103" transform="rotate(-90 188.7 103)">8R2</text>
<text x="134.6" y="119.3">0.1u</text>
<text x="147.3" y="119.3">0.1u</text>
<text x="162.6" y="119.3">0.1u</text>
<text x="134.8" y="120.8">C11</text>
<text x="147.4" y="120.8">C13</text>
<text x="162.7" y="120.8">C15</text>
<text x="189.2" y="124.4">0.1u</text>
<text x="189.4" y="125.9">C27</text>
<text x="37.7" y="126.9">24pF</text>
<text x="39" y="128.4">C9</text>
<text x="62.4" y="132">1M</text>
<text x="62.5" y="133.5">R7</text>
<text x="128.8" y="136.1" transform="rotate(-90 128.8 136.1)">R4</text>
<text x="130.3" y="136.1" transform="rotate(-90 130.3 136.1)">10k</text>
<text x="37.7" y="139.6">24pF</text>
<text x="38.3" y="141.1">C23</text>
<text x="82.1" y="141.4">R5</text>
<text x="82.2" y="144.4">12k</text>
<text x="61" y="154.9">0.1u</text>
<text x="72.3" y="154.9">1u</text>
<text x="78.8" y="154.9">0.1u</text>
<text x="61.1" y="156.4">C20</text>
<text x="71.3" y="156.4">C19</text>
<text x="78.9" y="156.4">C18</text>
<text x="76.6" y="172.6">100k</text>
<text x="77.8" y="174.1">R6</text>
<text x="76.2" y="180.2">0.1u</text>
<text x="76.4" y="181.7">C22</text>
</g>
</svg>
